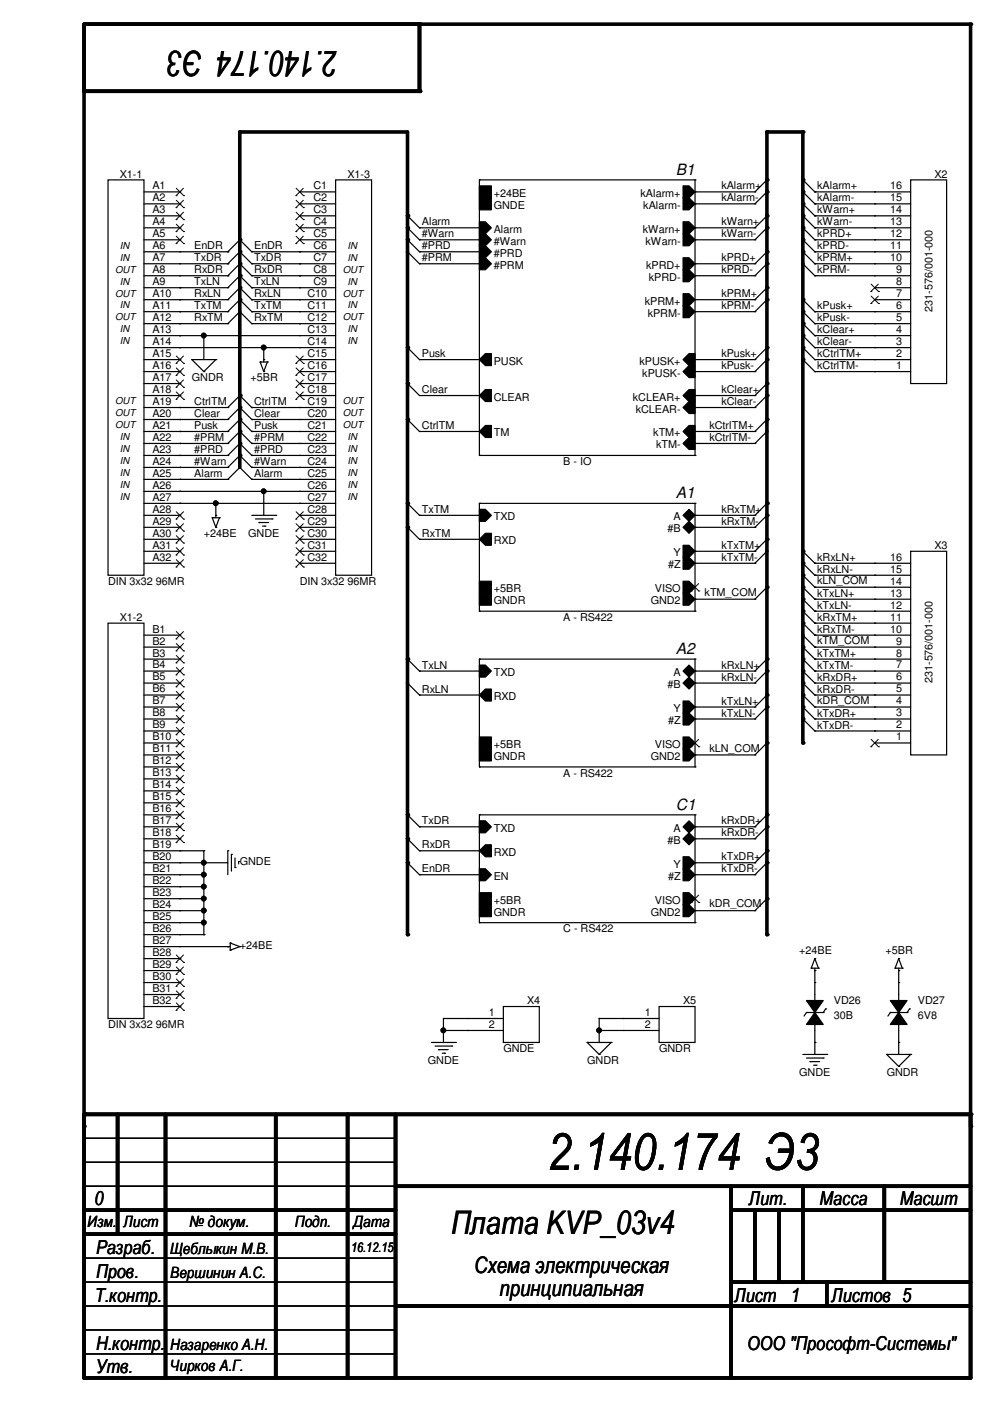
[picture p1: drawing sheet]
<svg xmlns="http://www.w3.org/2000/svg" width="210mm" height="297mm" viewBox="0 0 210 297" stroke-linecap="round" stroke-linejoin="round" font-family="sans-serif">
<g fill="none" stroke="#000" stroke-width=".76">
<path d="M17.8 5.1h188v287h-188v-286.7M88.9 5.1v14.2h-71.1M50.8 99.1v-71.1h35.6v170.2M170.2 157.5v-129.5h-7.6v170.2M18.1 236.3h187.7M24.9 236.3v25.4M35.1 236.3v55.8M58.5 236.3v55.8M73.7 236.3v55.8M83.9 236.3v55.8M17.8 256.6h66.1M83.9 251.5h121.9"/>
<path d="M155 251.5v40.6M155 256.6h50.8M160.1 256.6v15.2M165.1 256.6v15.2M170.2 251.5v20.3M187.5 251.5v20.3M17.8 261.7h66.1M83.9 276.9h121.9M155 271.8h50.8M175.3 271.8v5.1"/>
</g>
<g fill="#000">
<circle cx="17.8" cy="19.3" r=".38"/>
<circle cx="88.9" cy="19.3" r=".38"/>
<circle cx="88.9" cy="5.1" r=".38"/>
<circle cx="205.8" cy="5.1" r=".38"/>
<circle cx="50.8" cy="28" r=".38"/>
<circle cx="162.6" cy="28" r=".38"/>
<circle cx="162.6" cy="38.1" r=".38"/>
<circle cx="170.2" cy="38.1" r=".38"/>
<circle cx="170.2" cy="28" r=".38"/>
<circle cx="50.8" cy="58.5" r=".38"/>
<circle cx="50.8" cy="53.4" r=".38"/>
<circle cx="50.8" cy="50.8" r=".38"/>
<circle cx="50.8" cy="55.9" r=".38"/>
<circle cx="86.4" cy="45.8" r=".38"/>
<circle cx="86.4" cy="48.3" r=".38"/>
<circle cx="86.4" cy="50.8" r=".38"/>
<circle cx="162.6" cy="40.7" r=".38"/>
<circle cx="162.6" cy="45.8" r=".38"/>
<circle cx="162.6" cy="48.3" r=".38"/>
<circle cx="162.6" cy="53.4" r=".38"/>
<circle cx="162.6" cy="55.9" r=".38"/>
<circle cx="170.2" cy="43.2" r=".38"/>
<circle cx="170.2" cy="45.8" r=".38"/>
<circle cx="170.2" cy="48.3" r=".38"/>
<circle cx="170.2" cy="50.8" r=".38"/>
<circle cx="170.2" cy="40.7" r=".38"/>
<circle cx="170.2" cy="53.4" r=".38"/>
<circle cx="50.8" cy="63.5" r=".38"/>
<circle cx="50.8" cy="61" r=".38"/>
<circle cx="86.4" cy="73.7" r=".38"/>
<circle cx="162.6" cy="63.5" r=".38"/>
<circle cx="162.6" cy="61" r=".38"/>
<circle cx="162.6" cy="73.7" r=".38"/>
<circle cx="162.6" cy="76.2" r=".38"/>
<circle cx="170.2" cy="73.7" r=".38"/>
<circle cx="170.2" cy="71.2" r=".38"/>
<circle cx="170.2" cy="76.2" r=".38"/>
<circle cx="170.2" cy="68.6" r=".38"/>
<circle cx="170.2" cy="66.1" r=".38"/>
<circle cx="170.2" cy="63.5" r=".38"/>
<circle cx="50.8" cy="91.5" r=".38"/>
<circle cx="50.8" cy="94" r=".38"/>
<circle cx="50.8" cy="83.9" r=".38"/>
<circle cx="50.8" cy="88.9" r=".38"/>
<circle cx="50.8" cy="86.4" r=".38"/>
<circle cx="50.8" cy="96.6" r=".38"/>
<circle cx="86.4" cy="81.3" r=".38"/>
<circle cx="86.4" cy="88.9" r=".38"/>
<circle cx="162.6" cy="83.9" r=".38"/>
<circle cx="162.6" cy="81.3" r=".38"/>
<circle cx="162.6" cy="88.9" r=".38"/>
<circle cx="86.4" cy="106.7" r=".38"/>
<circle cx="86.4" cy="111.8" r=".38"/>
<circle cx="162.6" cy="106.7" r=".38"/>
<circle cx="162.6" cy="109.3" r=".38"/>
<circle cx="162.6" cy="114.3" r=".38"/>
<circle cx="170.2" cy="116.9" r=".38"/>
<circle cx="170.2" cy="119.4" r=".38"/>
<circle cx="86.4" cy="139.7" r=".38"/>
<circle cx="162.6" cy="139.7" r=".38"/>
<circle cx="162.6" cy="124.5" r=".38"/>
<circle cx="170.2" cy="122" r=".38"/>
<circle cx="170.2" cy="124.5" r=".38"/>
<circle cx="170.2" cy="127" r=".38"/>
<circle cx="170.2" cy="139.7" r=".38"/>
<circle cx="170.2" cy="132.1" r=".38"/>
<circle cx="170.2" cy="129.6" r=".38"/>
<circle cx="170.2" cy="137.2" r=".38"/>
<circle cx="162.6" cy="157.5" r=".38"/>
<circle cx="162.6" cy="147.4" r=".38"/>
<circle cx="162.6" cy="149.9" r=".38"/>
<circle cx="162.6" cy="142.3" r=".38"/>
<circle cx="170.2" cy="147.4" r=".38"/>
<circle cx="170.2" cy="142.3" r=".38"/>
<circle cx="170.2" cy="144.8" r=".38"/>
<circle cx="170.2" cy="157.5" r=".38"/>
<circle cx="170.2" cy="149.9" r=".38"/>
<circle cx="170.2" cy="152.4" r=".38"/>
<circle cx="86.4" cy="172.8" r=".38"/>
<circle cx="86.4" cy="177.8" r=".38"/>
<circle cx="162.6" cy="175.3" r=".38"/>
<circle cx="162.6" cy="172.8" r=".38"/>
<circle cx="86.4" cy="198.2" r=".38"/>
<circle cx="86.4" cy="182.9" r=".38"/>
<circle cx="162.6" cy="190.5" r=".38"/>
<circle cx="162.6" cy="180.4" r=".38"/>
<circle cx="162.6" cy="198.2" r=".38"/>
<circle cx="162.6" cy="182.9" r=".38"/>
<circle cx="17.8" cy="238.8" r=".38"/>
<circle cx="17.8" cy="236.3" r=".38"/>
<circle cx="18.1" cy="236.3" r=".38"/>
<circle cx="205.8" cy="238.8" r=".38"/>
<circle cx="205.8" cy="236.3" r=".38"/>
<circle cx="17.8" cy="256.6" r=".38"/>
<circle cx="83.9" cy="251.5" r=".38"/>
<circle cx="155" cy="256.6" r=".38"/>
<circle cx="17.8" cy="261.7" r=".38"/>
<circle cx="24.9" cy="261.7" r=".38"/>
<circle cx="83.9" cy="276.9" r=".38"/>
<circle cx="155" cy="271.8" r=".38"/>
<circle cx="160.1" cy="271.8" r=".38"/>
<circle cx="165.1" cy="271.8" r=".38"/>
<circle cx="170.2" cy="271.8" r=".38"/>
<circle cx="175.3" cy="276.9" r=".38"/>
<circle cx="187.5" cy="271.8" r=".38"/>
<circle cx="17.8" cy="292.1" r=".38"/>
<circle cx="35.1" cy="292.1" r=".38"/>
<circle cx="58.5" cy="292.1" r=".38"/>
<circle cx="73.7" cy="292.1" r=".38"/>
<circle cx="83.9" cy="292.1" r=".38"/>
<circle cx="155" cy="292.1" r=".38"/>
</g>
<g fill="none" stroke="#000" stroke-width=".25">
<path d="M22.9 38.1h7.6v83.9h-7.6zM71.2 38.1h7.6v83.9h-7.6zM101.6 39.4h2.6v2.6h-2.6zM101.6 38.1h.1M101.6 38.1v58.5M101.6 38.1h45.8M144.8 39.4h1.3l1.3 1.3-1.3 1.3h-1.3zM147.4 38.1h.1M147.4 38.1v58.5M162.6 38.1l-2.5 2.6M170.2 38.1l2.6 2.6M193.1 38.1h7.6v43.2h-7.6z"/>
<path d="M30.5 40.7h7.6M30.5 43.2h7.6M30.5 45.8h7.6M30.5 48.3h7.6M30.5 50.8h7.6M30.5 53.4h17.8M30.5 55.9h17.8M30.5 58.5h17.8M38.1 40.7h.1M38.1 43.2h.1M38.1 45.8h.1M38.1 48.3h.1"/>
<path d="M38.1 50.8h.1M38.1 53.4h.1M38.1 55.9h.1M38.1 58.5h.1M48.3 58.5h.1M48.3 55.9h.1M48.3 53.4h.1M48.3 58.5l2.5-2.6 2.6 2.6M48.3 55.9l2.5-2.5 2.6 2.5M48.3 53.4l2.5-2.6 2.6 2.6M53.4 58.5h.1M53.4 55.9h.1"/>
<path d="M53.4 53.4h.1M53.4 53.4h17.8M53.4 55.9h17.8M53.4 58.5h17.8M63.5 40.7h.1M63.5 43.2h.1M63.5 45.8h.1M63.5 48.3h.1M63.5 50.8h.1M63.5 53.4h.1M63.5 55.9h.1M63.5 58.5h.1"/>
<path d="M63.5 40.7h7.7M63.5 43.2h7.7M63.5 45.8h7.7M63.5 48.3h7.7M63.5 50.8h7.7M86.4 45.8h.1M86.4 48.3h.1M86.4 50.8h.1M86.4 53.4h.1M86.4 45.8l2.5 2.5M86.4 48.3l2.5 2.5M86.4 50.8l2.5 2.6"/>
<path d="M86.4 53.4l2.5 2.5M88.9 48.3h.1M88.9 50.8h.1M88.9 53.4h.1M88.9 55.9h.1M88.9 48.3h12.7M88.9 50.8h12.7M88.9 53.4h12.7M88.9 55.9h12.7M101.6 54.7h1.3l1.3 1.2-1.3 1.3h-1.3zM101.6 52.1h1.3l1.3 1.3-1.3 1.3h-1.3zM101.6 49.6h1.3l1.3 1.2-1.3 1.3h-1.3z"/>
<path d="M101.6 47h1.3l1.3 1.3-1.3 1.3h-1.3zM101.6 42h2.6v2.5h-2.6zM144.8 54.7h1.3l1.3 1.2-1.3 1.3h-1.3zM144.8 47h1.3l1.3 1.3-1.3 1.3h-1.3zM144.8 49.6h1.3l1.3 1.2-1.3 1.3h-1.3zM144.8 42h1.3l1.3 1.2-1.3 1.3h-1.3zM144.8 57.2h1.3l1.3 1.3-1.3 1.2h-1.3zM147.4 40.7h.1M147.4 43.2h.1M147.4 48.3h.1M147.4 50.8h.1M147.4 55.9h.1"/>
<path d="M147.4 58.5h.1M147.4 40.7h12.7M147.4 43.2h12.7M147.4 48.3h12.7M147.4 50.8h12.7M147.4 55.9h12.7M147.4 58.5h12.7M160.1 40.7h.1M160.1 43.2h.1M160.1 48.3h.1M160.1 50.8h.1M160.1 55.9h.1"/>
<path d="M160.1 58.5h.1M162.6 40.7l-2.5 2.5M162.6 45.8l-2.5 2.5M162.6 48.3l-2.5 2.5M162.6 53.4l-2.5 2.5M162.6 55.9l-2.5 2.6M170.2 40.7l2.6 2.5M170.2 43.2l2.6 2.6M170.2 45.8l2.6 2.5M170.2 48.3l2.6 2.5M170.2 50.8l2.6 2.6M170.2 53.4l2.6 2.5"/>
<path d="M170.2 55.9l2.6 2.6M172.8 40.7h.1M172.8 43.2h.1M172.8 45.8h.1M172.8 48.3h.1M172.8 50.8h.1M172.8 53.4h.1M172.8 55.9h.1M172.8 58.5h.1M172.8 40.7h20.3M172.8 43.2h20.3M172.8 45.8h20.3"/>
<path d="M172.8 48.3h20.3M172.8 50.8h20.3M172.8 53.4h20.3M172.8 55.9h20.3M172.8 58.5h20.3M185.5 58.5h.1M185.5 55.9h.1M185.5 53.4h.1M185.5 50.8h.1M185.5 48.3h.1M185.5 45.8h.1M185.5 43.2h.1"/>
<path d="M185.5 40.7h.1M30.5 76.2h7.6M30.5 61h17.8M30.5 63.5h17.8M30.5 66.1h17.8M30.5 68.6h17.8M30.5 71.2h40.7M30.5 73.7h40.7M30.5 78.8h7.6M38.1 61h.1M38.1 63.5h.1M38.1 66.1h.1"/>
<path d="M38.1 68.6h.1M38.1 71.2h.1M38.1 73.7h.1M38.1 76.2h.1M38.1 78.8h.1M40.7 76.2h.1M40.7 76.2h5.1M40.7 76.2l2.5 2.6M43.2 78.8h.1M43.2 71.2h.1M43.2 71.2v5M45.8 76.2h.1"/>
<path d="M45.8 76.2l-2.6 2.6M48.3 66.1h.1M48.3 68.6h.1M48.3 61h.1M48.3 63.5h.1M48.3 66.1l2.5-2.6 2.6 2.6M48.3 68.6l2.5-2.5 2.6 2.5M48.3 61l2.5-2.5 2.6 2.5M48.3 63.5l2.5-2.5 2.6 2.5M53.4 66.1h.1M53.4 68.6h.1M53.4 61h.1"/>
<path d="M53.4 63.5h.1M53.4 61h17.8M53.4 63.5h17.8M53.4 66.1h17.8M53.4 68.6h17.8M55.2 76.8h.1M55.2 76.8h1.5M55.2 76.8l.7 2M55.9 76.2h.1M55.9 78.8h.1M55.9 73.7h.1M55.9 73.7v3.1"/>
<path d="M56.7 76.8h.1M56.7 76.8l-.8 2M63.5 61h.1M63.5 63.5h.1M63.5 66.1h.1M63.5 68.6h.1M63.5 71.2h.1M63.5 73.7h.1M63.5 76.2h.1M63.5 78.8h.1M63.5 76.2h7.7M63.5 78.8h7.7"/>
<path d="M86.4 73.7h.1M86.4 73.7l2.5 2.5M88.9 76.2h.1M88.9 76.2h12.7M101.6 76.2l1.3-1.2h1.3v2.5h-1.3zM144.8 62.3h1.3l1.3 1.2-1.3 1.3h-1.3zM144.8 64.8h1.3l1.3 1.3-1.3 1.3h-1.3zM144.8 76.2l1.3-1.2h1.3v2.5h-1.3zM144.8 78.8l1.3-1.3h1.3v2.6h-1.3zM147.4 76.2h.1M147.4 78.8h.1M147.4 66.1h.1"/>
<path d="M147.4 63.5h.1M147.4 76.2h12.7M147.4 63.5h12.7M147.4 66.1h12.7M147.4 78.8h12.7M160.1 63.5h.1M160.1 66.1h.1M160.1 76.2h.1M160.1 78.8h.1M162.6 61l-2.5 2.5M162.6 63.5l-2.5 2.6M162.6 73.7l-2.5 2.5"/>
<path d="M162.6 76.2l-2.5 2.6M170.2 68.6l2.6 2.6M170.2 71.2l2.6 2.5M170.2 73.7l2.6 2.5M170.2 76.2l2.6 2.6M170.2 66.1l2.6 2.5M170.2 63.5l2.6 2.6M172.8 71.2h.1M172.8 73.7h.1M172.8 76.2h.1M172.8 78.8h.1M172.8 68.6h.1"/>
<path d="M172.8 66.1h.1M172.8 76.2h20.3M172.8 66.1h20.3M172.8 68.6h20.3M172.8 71.2h20.3M172.8 73.7h20.3M172.8 78.8h20.3M185.5 78.8h.1M185.5 76.2h.1M185.5 73.7h.1M185.5 71.2h.1M185.5 68.6h.1"/>
<path d="M185.5 66.1h.1M185.5 63.5h.1M185.5 61h.1M185.5 61h7.6M185.5 63.5h7.6M30.5 81.3h7.6M30.5 83.9h7.6M30.5 86.4h17.8M30.5 88.9h17.8M30.5 91.5h17.8M30.5 94h17.8M30.5 96.6h17.8"/>
<path d="M30.5 99.1h17.8M38.1 81.3h.1M38.1 83.9h.1M38.1 86.4h.1M38.1 88.9h.1M38.1 91.5h.1M38.1 94h.1M38.1 96.6h.1M38.1 99.1h.1M48.3 86.4h.1M48.3 88.9h.1M48.3 91.5h.1"/>
<path d="M48.3 94h.1M48.3 96.6h.1M48.3 99.1h.1M48.3 88.9l2.5-2.5 2.6 2.5M48.3 86.4l2.5-2.5 2.6 2.5M48.3 91.5l2.5-2.6 2.6 2.6M48.3 94l2.5-2.5 2.6 2.5M48.3 96.6l2.5-2.6 2.6 2.6M48.3 99.1l2.5-2.5 2.6 2.5M53.4 86.4h.1M53.4 88.9h.1M53.4 91.5h.1"/>
<path d="M53.4 94h.1M53.4 96.6h.1M53.4 99.1h.1M53.4 86.4h17.8M53.4 88.9h17.8M53.4 91.5h17.8M53.4 94h17.8M53.4 96.6h17.8M53.4 99.1h17.8M63.5 81.3h.1M63.5 83.9h.1M63.5 86.4h.1"/>
<path d="M63.5 88.9h.1M63.5 91.5h.1M63.5 94h.1M63.5 96.6h.1M63.5 99.1h.1M63.5 81.3h7.7M63.5 83.9h7.7M86.4 81.3h.1M86.4 88.9h.1M86.4 81.3l2.5 2.6M86.4 88.9l2.5 2.6M88.9 83.9h.1"/>
<path d="M88.9 91.5h.1M88.9 83.9h12.7M88.9 91.5h12.7M101.6 83.9l1.3-1.3h1.3v2.5h-1.3zM101.6 91.5l1.3-1.3h1.3v2.6h-1.3zM101.6 96.6h.1M101.6 96.6h45.8M144.8 83.9l1.3-1.3h1.3v2.5h-1.3zM144.8 86.4l1.3-1.3h1.3v2.6h-1.3zM144.8 91.5l1.3-1.3h1.3v2.6h-1.3zM144.8 94l1.3-1.2h1.3v2.5h-1.3zM147.4 96.6h.1"/>
<path d="M147.4 83.9h.1M147.4 86.4h.1M147.4 91.5h.1M147.4 94h.1M147.4 83.9h12.7M147.4 86.4h12.7M147.4 91.5h12.7M147.4 94h12.7M160.1 83.9h.1M160.1 86.4h.1M160.1 91.5h.1M160.1 94h.1"/>
<path d="M162.6 81.3l-2.5 2.6M162.6 83.9l-2.5 2.5M162.6 88.9l-2.5 2.6M162.6 91.5l-2.5 2.5M30.5 109.3h7.6M30.5 101.6h17.8M30.5 104.2h40.7M30.5 106.7h40.7M30.5 111.8h7.6M30.5 114.3h7.6M30.5 116.9h7.6M30.5 119.4h7.6"/>
<path d="M38.1 101.6h.1M38.1 104.2h.1M38.1 106.7h.1M38.1 109.3h.1M38.1 111.8h.1M38.1 114.3h.1M38.1 116.9h.1M38.1 119.4h.1M45 109.8h.1M45 109.8h1.5M45 109.8l.8 2M45.8 109.3h.1"/>
<path d="M45.8 111.8h.1M45.8 106.7h.1M45.8 106.7v3.1M46.5 109.8h.1M46.5 109.8l-.7 2M48.3 101.6h.1M48.3 101.6l2.5-2.5 2.6 2.5M53.4 101.6h.1M53.4 109.3h5.1M53.4 101.6h17.8M54.1 110h3.6M54.9 110.8h.1"/>
<path d="M54.9 110.8h2M55.7 111.5h.5M55.9 104.2h.1M55.9 104.2v5.1M56.2 111.5h.1M57.7 110h.1M58.5 109.3h.1M63.5 101.6h.1M63.5 104.2h.1M63.5 106.7h.1M63.5 109.3h.1M63.5 111.8h.1"/>
<path d="M63.5 114.3h.1M63.5 116.9h.1M63.5 119.4h.1M63.5 109.3h7.7M63.5 111.8h7.7M63.5 114.3h7.7M63.5 116.9h7.7M63.5 119.4h7.7M86.4 106.7h.1M86.4 111.8h.1M86.4 106.7l2.5 2.6M86.4 111.8l2.5 2.5"/>
<path d="M88.9 109.3h.1M88.9 114.3h.1M88.9 109.3h12.7M88.9 114.3h12.7M101.6 114.3l1.3-1.2h1.3v2.5h-1.3zM101.6 108h1.3l1.3 1.3-1.3 1.2h-1.3zM101.6 106.7h.1M101.6 106.7v22.9M101.6 106.7h45.8M144.8 109.3l1.3-1.3 1.3 1.3-1.3 1.2zM144.8 111.8l1.3-1.3 1.3 1.3-1.3 1.3zM144.8 118.2h1.3l1.3 1.2-1.3 1.3h-1.3z"/>
<path d="M144.8 115.6h1.3l1.3 1.3-1.3 1.3h-1.3zM147.4 106.7h.1M147.4 116.9h.1M147.4 119.4h.1M147.4 109.3h.1M147.4 111.8h.1M147.4 109.3h12.7M147.4 106.7v22.9M147.4 111.8h12.7M147.4 116.9h12.7M147.4 119.4h12.7M160.1 109.3h.1"/>
<path d="M160.1 111.8h.1M160.1 116.9h.1M160.1 119.4h.1M162.6 106.7l-2.5 2.6M162.6 109.3l-2.5 2.5M162.6 114.3l-2.5 2.6M162.6 116.9l-2.5 2.5M170.2 116.9l2.6 2.5M170.2 119.4l2.6 2.6M172.8 119.4h.1M172.8 119.4h20.3M185.5 119.4h.1"/>
<path d="M193.1 116.9h7.6v43.2h-7.6zM22.9 132.1h7.6v83.8h-7.6zM30.5 134.7h7.6M30.5 137.2h7.6M30.5 139.7h7.6M38.1 134.7h.1M38.1 137.2h.1M38.1 139.7h.1M86.4 139.7h.1M86.4 139.7l2.5 2.6M101.6 125.8h2.6v2.5h-2.6zM101.6 123.2h2.6v2.6h-2.6z"/>
<path d="M101.6 139.7h.1M101.6 129.6h.1M101.6 139.7v22.9M101.6 139.7h45.8M101.6 129.6h45.8M144.8 123.2h1.3l1.3 1.3-1.3 1.3h-1.3zM144.8 125.8h1.3l1.3 1.2-1.3 1.3h-1.3zM147.4 139.7h.1M147.4 129.6h.1M147.4 127h.1M147.4 139.7v22.9M147.4 127h12.7"/>
<path d="M160.1 127h.1M162.6 124.5l-2.5 2.5M162.6 139.7l-2.5 2.6M170.2 122l2.6 2.5M170.2 124.5l2.6 2.5M170.2 127l2.6 2.6M170.2 129.6l2.6 2.5M170.2 134.7l2.6 2.5M170.2 132.1l2.6 2.6M170.2 139.7l2.6 2.6M170.2 137.2l2.6 2.5M172.8 122h.1"/>
<path d="M172.8 124.5h.1M172.8 127h.1M172.8 129.6h.1M172.8 132.1h.1M172.8 137.2h.1M172.8 134.7h.1M172.8 139.7h.1M172.8 134.7h20.3M172.8 137.2h20.3M172.8 139.7h20.3M172.8 129.6h20.3M172.8 132.1h20.3"/>
<path d="M172.8 127h20.3M172.8 124.5h20.3M172.8 122h20.3M185.5 139.7h.1M185.5 137.2h.1M185.5 134.7h.1M185.5 132.1h.1M185.5 129.6h.1M185.5 127h.1M185.5 124.5h.1M185.5 122h.1M30.5 142.3h7.6"/>
<path d="M30.5 144.8h7.6M30.5 147.4h7.6M30.5 149.9h7.6M30.5 152.4h7.6M30.5 155h7.6M30.5 157.5h7.6M38.1 142.3h.1M38.1 144.8h.1M38.1 147.4h.1M38.1 149.9h.1M38.1 152.4h.1M38.1 155h.1"/>
<path d="M38.1 157.5h.1M86.4 144.8h.1M86.4 144.8l2.5 2.6M88.9 142.3h.1M88.9 147.4h.1M88.9 142.3h12.7M88.9 147.4h12.7M101.6 147.4l1.3-1.3h1.3v2.5h-1.3zM101.6 141h1.3l1.3 1.3-1.3 1.3h-1.3zM101.6 158.8h2.6v2.5h-2.6zM101.6 156.3h2.6v2.5h-2.6zM144.8 156.3h1.3l1.3 1.2-1.3 1.3h-1.3z"/>
<path d="M144.8 158.8h1.3l1.3 1.3-1.3 1.2h-1.3zM144.8 142.3l1.3-1.3 1.3 1.3-1.3 1.3zM144.8 144.8l1.3-1.2 1.3 1.2-1.3 1.3zM144.8 151.2h1.3l1.3 1.2-1.3 1.3h-1.3zM144.8 148.6h1.3l1.3 1.3-1.3 1.3h-1.3zM147.4 142.3h.1M147.4 144.8h.1M147.4 149.9h.1M147.4 152.4h.1M147.4 142.3h12.7M147.4 144.8h12.7M147.4 149.9h12.7"/>
<path d="M147.4 152.4h12.7M160.1 142.3h.1M160.1 144.8h.1M160.1 152.4h.1M160.1 149.9h.1M162.6 142.3l-2.5 2.5M162.6 149.9l-2.5 2.5M162.6 147.4l-2.5 2.5M162.6 157.5l-2.5 2.6M170.2 142.3h.1M170.2 144.8h.1M170.2 147.4h.1"/>
<path d="M170.2 149.9h.1M170.2 152.4h.1M170.2 142.3l2.6 2.5M170.2 144.8l2.6 2.6M170.2 147.4l2.6 2.5M170.2 149.9l2.6 2.5M170.2 152.4l2.6 2.6M172.8 142.3h.1M172.8 152.4h.1M172.8 155h.1M172.8 149.9h.1M172.8 144.8h.1"/>
<path d="M172.8 147.4h.1M172.8 142.3h20.3M172.8 144.8h20.3M172.8 147.4h20.3M172.8 149.9h20.3M172.8 152.4h20.3M172.8 155h20.3M185.5 157.5h.1M185.5 155h.1M185.5 152.4h.1M185.5 149.9h.1M185.5 147.4h.1"/>
<path d="M185.5 144.8h.1M185.5 142.3h.1M185.5 157.5h7.6M30.5 172.8h7.6M30.5 160.1h7.6M30.5 162.6h7.6M30.5 165.1h7.6M30.5 167.7h7.6M30.5 170.2h7.6M30.5 175.3h7.6M30.5 177.8h7.6M38.1 160.1h.1"/>
<path d="M38.1 162.6h.1M38.1 165.1h.1M38.1 167.7h.1M38.1 170.2h.1M38.1 172.8h.1M38.1 175.3h.1M38.1 177.8h.1M86.4 172.8h.1M86.4 177.8h.1M86.4 172.8l2.5 2.5M86.4 177.8l2.5 2.6M88.9 175.3h.1"/>
<path d="M88.9 175.3h12.7M101.6 174h1.3l1.3 1.3-1.3 1.3h-1.3zM101.6 172.8h.1M101.6 162.6h.1M101.6 172.8h45.8M101.6 172.8v22.8M101.6 162.6h45.8M144.8 175.3l1.3-1.3 1.3 1.3-1.3 1.3zM144.8 177.8l1.3-1.2 1.3 1.2-1.3 1.3zM147.4 172.8h.1M147.4 162.6h.1M147.4 160.1h.1"/>
<path d="M147.4 175.3h.1M147.4 177.8h.1M147.4 172.8v22.8M147.4 160.1h12.7M147.4 175.3h12.7M147.4 177.8h12.7M160.1 160.1h.1M160.1 175.3h.1M160.1 177.8h.1M162.6 172.8l-2.5 2.5M162.6 175.3l-2.5 2.5M30.5 195.6h12.7"/>
<path d="M30.5 180.4h12.7M30.5 182.9h17.8M30.5 185.5h12.7M30.5 188h12.7M30.5 190.5h12.7M30.5 193.1h12.7M30.5 198.2h12.7M38.1 180.4h.1M38.1 182.9h.1M38.1 185.5h.1M38.1 188h.1M38.1 190.5h.1"/>
<path d="M38.1 193.1h.1M38.1 195.6h.1M38.1 198.2h.1M43.2 198.2h.1M43.2 182.9h.1M43.2 185.5h.1M43.2 188h.1M43.2 190.5h.1M43.2 193.1h.1M43.2 195.6h.1M43.2 180.4h.1M43.2 180.4v17.8"/>
<path d="M48.3 180.4h.1M48.3 180.4v5.1M48.8 199.9h.1M48.8 199.9v1.6M48.8 199.9l2 .8M49.1 181.1h.1M49.1 181.1v3.6M49.8 183.9h.1M49.8 181.9v2M50.6 182.7h.1M50.6 182.7v.5M86.4 182.9h.1"/>
<path d="M86.4 182.9l2.5 2.6M88.9 185.5h.1M88.9 180.4h.1M88.9 180.4h12.7M88.9 185.5h12.7M101.6 180.4l1.3-1.3h1.3v2.6h-1.3zM101.6 191.8h2.6v2.6h-2.6zM101.6 189.3h2.6v2.5h-2.6zM101.6 184.2h1.3l1.3 1.3-1.3 1.2h-1.3zM101.6 195.6h.1M101.6 195.6h45.8M144.8 189.3h1.3l1.3 1.2-1.3 1.3h-1.3z"/>
<path d="M144.8 191.8h1.3l1.3 1.3-1.3 1.3h-1.3zM144.8 184.2h1.3l1.3 1.3-1.3 1.2h-1.3zM144.8 181.7h1.3l1.3 1.2-1.3 1.3h-1.3zM147.4 195.6h.1M147.4 182.9h.1M147.4 185.5h.1M147.4 193.1h.1M147.4 182.9h12.7M147.4 185.5h12.7M147.4 193.1h12.7M160.1 182.9h.1M160.1 185.5h.1"/>
<path d="M160.1 193.1h.1M162.6 180.4l-2.5 2.5M162.6 182.9l-2.5 2.6M162.6 190.5l-2.5 2.6M30.5 200.7h18.3M30.5 203.2h7.6M30.5 205.8h7.6M30.5 208.3h7.6M30.5 210.9h7.6M30.5 213.4h7.6M38.1 200.7h.1M38.1 203.2h.1"/>
<path d="M38.1 205.8h.1M38.1 208.3h.1M38.1 210.9h.1M38.1 213.4h.1M48.3 200.7h.1M48.8 201.5h.1M50.8 200.7h.1M50.8 200.7l-2 .8M94 218.5h.1M94 215.9h.1M94 215.9h12.7M94 218.5h12.7"/>
<path d="M94 215.9v5.1M99.1 215.9h.1M99.1 218.5h.1M106.7 213.4h7.6v7.6h-7.6zM127 215.9h.1M127 218.5h.1M127 215.9h12.7M127 218.5h12.7M127 215.9v5.1M132.1 215.9h.1M132.1 218.5h.1M139.7 213.4h7.7v7.6h-7.7z"/>
<path d="M171 212.1h3.5l-1.7 2.6zM171 214.7h.1M171 214.7h3.5M171 214.7l-.5 .7M172 205.3h.1M172 205.3h1.5M172.8 214.7l1.7 2.5h-3.5zM172.8 205.8h.1M172.8 203.2h.1M172.8 217.2h.1M172.8 212.1h.1M172.8 208.3h.1"/>
<path d="M172.8 205.3v6.8M172.8 217.2v6.4M172.8 203.2l-.8 2.1M172.8 203.2l.7 2.1M173.5 205.3h.1M174.5 214.7h.1M175 213.9h.1M175 213.9l-.5 .8M188.8 212.1h3.5l-1.8 2.6zM188.8 214.7h.1M188.8 214.7h3.5M188.8 214.7l-.5 .7"/>
<path d="M189.8 205.3h.1M189.8 205.3h1.5M190.5 214.7l1.8 2.5h-3.5zM190.5 205.8h.1M190.5 203.2h.1M190.5 217.2h.1M190.5 212.1h.1M190.5 208.3h.1M190.5 205.3v6.8M190.5 217.2v6.4M190.5 203.2l-.7 2.1M190.5 203.2l.8 2.1"/>
<path d="M191.3 205.3h.1M192.3 214.7h.1M192.8 213.9h.1M192.8 213.9l-.5 .8M17.8 237h.1M17.8 236.5v.5M91.5 221h5.1M92.2 221.8h3.6M93 222.5h.1M93 222.5h2M93.8 223.3h.5M94.3 223.3h.1"/>
<path d="M95.8 221.8h.1M96.6 221h.1M124.5 221h.1M124.5 221h5.1M124.5 221l2.5 2.6M127 223.6h.1M129.6 221h.1M129.6 221l-2.6 2.6M170.2 223.6h5.1M171 224.3h3.5M171.7 225.1h.1M171.7 225.1h2.1"/>
<path d="M172.5 225.8h.5M172.8 221h.1M173 225.8h.1M174.5 224.3h.1M175.3 223.6h.1M188 223.6h.1M188 223.6h5.1M188 223.6l2.5 2.5M190.5 226.1h.1M190.5 221h.1M193.1 223.6h.1M193.1 223.6l-2.6 2.5"/>
<path d="M17.8 246.4h.1M17.8 241.3h.1M17.8 251.5h.1M17.8 246.4h66.1M17.8 241.3h66.1M17.8 251.5h66.1M17.8 276.9h.1M17.8 271.8h.1M17.8 266.7h.1M17.8 276.9h66.1M17.8 271.8h66.1M17.8 266.7h66.1"/>
<path d="M17.8 287.1h.1M17.8 282h.1M17.8 287.1h66.1M17.8 282h66.1"/>
<circle cx="43.2" cy="71.1" r=".49"/>
<circle cx="55.9" cy="73.7" r=".49"/>
<circle cx="45.7" cy="106.7" r=".49"/>
<circle cx="55.9" cy="104.2" r=".49"/>
<circle cx="43.2" cy="182.9" r=".49"/>
<circle cx="43.2" cy="195.6" r=".49"/>
<circle cx="43.2" cy="193.1" r=".49"/>
<circle cx="43.2" cy="188" r=".49"/>
<circle cx="43.2" cy="190.5" r=".49"/>
<circle cx="43.2" cy="185.4" r=".49"/>
<circle cx="94" cy="218.5" r=".49"/>
<circle cx="127" cy="218.5" r=".49"/>
</g>
<g fill="#000">
<path d="M144.8 109.3l1.3-1.3 1.3 1.3-1.3 1.2zM144.8 111.8l1.3-1.3 1.3 1.3-1.3 1.3zM144.8 142.3l1.3-1.3 1.3 1.3-1.3 1.3zM144.8 144.8l1.3-1.2 1.3 1.2-1.3 1.3zM144.8 175.3l1.3-1.3 1.3 1.3-1.3 1.3zM144.8 177.8l1.3-1.2 1.3 1.2-1.3 1.3z"/>
<path d="M101.6 54.7h1.3l1.3 1.2-1.3 1.3h-1.3z" fill-rule="evenodd"/>
<path d="M101.6 52.1h1.3l1.3 1.3-1.3 1.3h-1.3z" fill-rule="evenodd"/>
<path d="M101.6 49.6h1.3l1.3 1.2-1.3 1.3h-1.3z" fill-rule="evenodd"/>
<path d="M101.6 47h1.3l1.3 1.3-1.3 1.3h-1.3z" fill-rule="evenodd"/>
<path d="M101.6 42h2.6v2.5h-2.6z" fill-rule="evenodd"/>
<path d="M101.6 39.4h2.6v2.6h-2.6z" fill-rule="evenodd"/>
<path d="M144.8 54.7h1.3l1.3 1.2-1.3 1.3h-1.3z" fill-rule="evenodd"/>
<path d="M144.8 47h1.3l1.3 1.3-1.3 1.3h-1.3z" fill-rule="evenodd"/>
<path d="M144.8 49.6h1.3l1.3 1.2-1.3 1.3h-1.3z" fill-rule="evenodd"/>
<path d="M144.8 39.4h1.3l1.3 1.3-1.3 1.3h-1.3z" fill-rule="evenodd"/>
<path d="M144.8 42h1.3l1.3 1.2-1.3 1.3h-1.3z" fill-rule="evenodd"/>
<path d="M144.8 57.2h1.3l1.3 1.3-1.3 1.2h-1.3z" fill-rule="evenodd"/>
<path d="M101.6 76.2l1.3-1.2h1.3v2.5h-1.3z" fill-rule="evenodd"/>
<path d="M144.8 62.3h1.3l1.3 1.2-1.3 1.3h-1.3z" fill-rule="evenodd"/>
<path d="M144.8 64.8h1.3l1.3 1.3-1.3 1.3h-1.3z" fill-rule="evenodd"/>
<path d="M144.8 76.2l1.3-1.2h1.3v2.5h-1.3z" fill-rule="evenodd"/>
<path d="M144.8 78.8l1.3-1.3h1.3v2.6h-1.3z" fill-rule="evenodd"/>
<path d="M101.6 83.9l1.3-1.3h1.3v2.5h-1.3z" fill-rule="evenodd"/>
<path d="M101.6 91.5l1.3-1.3h1.3v2.6h-1.3z" fill-rule="evenodd"/>
<path d="M144.8 83.9l1.3-1.3h1.3v2.5h-1.3z" fill-rule="evenodd"/>
<path d="M144.8 86.4l1.3-1.3h1.3v2.6h-1.3z" fill-rule="evenodd"/>
<path d="M144.8 91.5l1.3-1.3h1.3v2.6h-1.3z" fill-rule="evenodd"/>
<path d="M144.8 94l1.3-1.2h1.3v2.5h-1.3z" fill-rule="evenodd"/>
<path d="M101.6 114.3l1.3-1.2h1.3v2.5h-1.3z" fill-rule="evenodd"/>
<path d="M101.6 108h1.3l1.3 1.3-1.3 1.2h-1.3z" fill-rule="evenodd"/>
<path d="M144.8 118.2h1.3l1.3 1.2-1.3 1.3h-1.3z" fill-rule="evenodd"/>
<path d="M144.8 115.6h1.3l1.3 1.3-1.3 1.3h-1.3z" fill-rule="evenodd"/>
<path d="M101.6 125.8h2.6v2.5h-2.6z" fill-rule="evenodd"/>
<path d="M101.6 123.2h2.6v2.6h-2.6z" fill-rule="evenodd"/>
<path d="M144.8 123.2h1.3l1.3 1.3-1.3 1.3h-1.3z" fill-rule="evenodd"/>
<path d="M144.8 125.8h1.3l1.3 1.2-1.3 1.3h-1.3z" fill-rule="evenodd"/>
<path d="M101.6 147.4l1.3-1.3h1.3v2.5h-1.3z" fill-rule="evenodd"/>
<path d="M101.6 141h1.3l1.3 1.3-1.3 1.3h-1.3z" fill-rule="evenodd"/>
<path d="M101.6 156.3h2.6v2.5h-2.6z" fill-rule="evenodd"/>
<path d="M144.8 156.3h1.3l1.3 1.2-1.3 1.3h-1.3z" fill-rule="evenodd"/>
<path d="M144.8 151.2h1.3l1.3 1.2-1.3 1.3h-1.3z" fill-rule="evenodd"/>
<path d="M144.8 148.6h1.3l1.3 1.3-1.3 1.3h-1.3z" fill-rule="evenodd"/>
<path d="M101.6 174h1.3l1.3 1.3-1.3 1.3h-1.3z" fill-rule="evenodd"/>
<path d="M101.6 158.8h2.6v2.5h-2.6z" fill-rule="evenodd"/>
<path d="M144.8 158.8h1.3l1.3 1.3-1.3 1.2h-1.3z" fill-rule="evenodd"/>
<path d="M101.6 180.4l1.3-1.3h1.3v2.6h-1.3z" fill-rule="evenodd"/>
<path d="M101.6 191.8h2.6v2.6h-2.6z" fill-rule="evenodd"/>
<path d="M101.6 189.3h2.6v2.5h-2.6z" fill-rule="evenodd"/>
<path d="M101.6 184.2h1.3l1.3 1.3-1.3 1.2h-1.3z" fill-rule="evenodd"/>
<path d="M144.8 189.3h1.3l1.3 1.2-1.3 1.3h-1.3z" fill-rule="evenodd"/>
<path d="M144.8 191.8h1.3l1.3 1.3-1.3 1.3h-1.3z" fill-rule="evenodd"/>
<path d="M144.8 184.2h1.3l1.3 1.3-1.3 1.2h-1.3z" fill-rule="evenodd"/>
<path d="M144.8 181.7h1.3l1.3 1.2-1.3 1.3h-1.3z" fill-rule="evenodd"/>
<path d="M172.8 214.7l1.7 2.5h-3.5z" fill-rule="evenodd"/>
<path d="M171 212.1h3.5l-1.7 2.6z" fill-rule="evenodd"/>
<path d="M190.5 214.7l1.8 2.5h-3.5z" fill-rule="evenodd"/>
<path d="M188.8 212.1h3.5l-1.8 2.6z" fill-rule="evenodd"/>
<circle cx="43.2" cy="71.1" r=".49"/>
<circle cx="55.9" cy="73.7" r=".49"/>
<circle cx="45.7" cy="106.7" r=".49"/>
<circle cx="55.9" cy="104.2" r=".49"/>
<circle cx="43.2" cy="182.9" r=".49"/>
<circle cx="43.2" cy="195.6" r=".49"/>
<circle cx="43.2" cy="193.1" r=".49"/>
<circle cx="43.2" cy="188" r=".49"/>
<circle cx="43.2" cy="190.5" r=".49"/>
<circle cx="43.2" cy="185.4" r=".49"/>
<circle cx="94" cy="218.5" r=".49"/>
<circle cx="127" cy="218.5" r=".49"/>
</g>
<g fill="none" stroke="#000" stroke-width=".21">
<path d="M37.4 39.9l1.5 1.6M38.9 39.9l-1.6 1.6M62.8 39.9l1.5 1.6M64.3 39.9l-1.6 1.6M37.3 41.5h.1M37.3 44h.1M37.3 46.6h.1M37.3 49.1h.1M37.3 51.6h.1M37.4 42.5l1.5 1.5M37.4 45l1.5 1.6M37.4 47.5l1.5 1.6"/>
<path d="M37.4 50.1l1.5 1.5M38.9 42.5l-1.6 1.5M38.9 45l-1.6 1.6M38.9 47.5l-1.6 1.6M38.9 50.1l-1.6 1.5M38.9 41.5h.1M38.9 44h.1M38.9 46.6h.1M38.9 49.1h.1M38.9 51.6h.1M62.7 41.5h.1M62.7 44h.1"/>
<path d="M62.7 46.6h.1M62.7 49.1h.1M62.7 51.6h.1M62.8 42.5l1.5 1.5M62.8 45l1.5 1.6M62.8 47.5l1.5 1.6M62.8 50.1l1.5 1.5M64.3 50.1l-1.6 1.5M64.3 42.5l-1.6 1.5M64.3 45l-1.6 1.6M64.3 47.5l-1.6 1.6M64.3 41.5h.1"/>
<path d="M64.3 44h.1M64.3 46.6h.1M64.3 49.1h.1M64.3 51.6h.1M37.3 77h.1M37.3 79.6h.1M37.4 75.5l1.5 1.5M37.4 78l1.5 1.6M38.9 75.5l-1.6 1.5M38.9 78l-1.6 1.6M38.9 77h.1M38.9 79.6h.1"/>
<path d="M62.7 77h.1M62.7 79.6h.1M62.8 75.5l1.5 1.5M62.8 78l1.5 1.6M64.3 75.5l-1.6 1.5M64.3 78l-1.6 1.6M64.3 77h.1M64.3 79.6h.1M184.7 64.3h.1M184.7 61.8h.1M184.7 62.8l1.6 1.5M184.7 60.2l1.6 1.6"/>
<path d="M186.2 62.8l-1.5 1.5M186.2 60.2l-1.5 1.6M186.3 64.3h.1M186.3 61.8h.1M37.3 82.1h.1M37.3 84.7h.1M37.4 80.6l1.5 1.5M37.4 83.1l1.5 1.6M38.9 80.6l-1.6 1.5M38.9 83.1l-1.6 1.6M38.9 82.1h.1M38.9 84.7h.1"/>
<path d="M62.7 82.1h.1M62.7 84.7h.1M62.8 80.6l1.5 1.5M62.8 83.1l1.5 1.6M64.3 83.1l-1.6 1.6M64.3 80.6l-1.6 1.5M64.3 82.1h.1M64.3 84.7h.1M37.3 110.1h.1M37.3 112.6h.1M37.3 115.1h.1M37.3 117.7h.1"/>
<path d="M37.4 108.5l1.5 1.6M37.4 111l1.5 1.6M37.4 113.6l1.5 1.5M37.4 116.1l1.5 1.6M37.4 118.7l1.5 1.5M38.9 108.5l-1.6 1.6M38.9 111l-1.6 1.6M38.9 113.6l-1.6 1.5M38.9 116.1l-1.6 1.6M38.9 118.7l-1.6 1.5M38.9 110.1h.1M38.9 112.6h.1"/>
<path d="M38.9 115.1h.1M38.9 117.7h.1M62.7 110.1h.1M62.7 112.6h.1M62.7 115.1h.1M62.7 117.7h.1M62.8 108.5l1.5 1.6M62.8 111l1.5 1.6M62.8 113.6l1.5 1.5M62.8 116.1l1.5 1.6M62.8 118.7l1.5 1.5M64.3 108.5l-1.6 1.6"/>
<path d="M64.3 111l-1.6 1.6M64.3 113.6l-1.6 1.5M64.3 116.1l-1.6 1.6M64.3 118.7l-1.6 1.5M64.3 110.1h.1M64.3 112.6h.1M64.3 115.1h.1M64.3 117.7h.1M37.3 120.2h.1M37.3 135.5h.1M37.3 138h.1M37.4 133.9l1.5 1.6"/>
<path d="M37.4 136.4l1.5 1.6M37.4 139l1.5 1.5M38.9 133.9l-1.6 1.6M38.9 136.4l-1.6 1.6M38.9 139l-1.6 1.5M38.9 120.2h.1M38.9 135.5h.1M38.9 138h.1M62.7 120.2h.1M64.3 120.2h.1M146.6 125.3h.1M146.6 123.7l1.6 1.6"/>
<path d="M148.1 123.7l-1.5 1.6M148.2 125.3h.1M37.3 140.5h.1M37.3 143.1h.1M37.3 145.6h.1M37.3 148.2h.1M37.3 150.7h.1M37.3 153.2h.1M37.3 155.8h.1M37.3 158.3h.1M37.4 141.5l1.5 1.6M37.4 144.1l1.5 1.5"/>
<path d="M37.4 146.6l1.5 1.6M37.4 149.1l1.5 1.6M37.4 151.7l1.5 1.5M37.4 154.2l1.5 1.6M37.4 156.8l1.5 1.5M37.4 159.3l1.5 1.6M38.9 141.5l-1.6 1.6M38.9 144.1l-1.6 1.5M38.9 146.6l-1.6 1.6M38.9 149.1l-1.6 1.6M38.9 151.7l-1.6 1.5M38.9 154.2l-1.6 1.6"/>
<path d="M38.9 156.8l-1.6 1.5M38.9 159.3l-1.6 1.6M38.9 140.5h.1M38.9 143.1h.1M38.9 145.6h.1M38.9 148.2h.1M38.9 150.7h.1M38.9 153.2h.1M38.9 155.8h.1M38.9 158.3h.1M146.6 158.3h.1M146.6 156.8l1.6 1.5"/>
<path d="M148.1 156.8l-1.5 1.5M148.2 158.3h.1M184.7 158.3h.1M184.7 156.8l1.6 1.5M186.2 156.8l-1.5 1.5M186.3 158.3h.1M37.3 160.9h.1M37.3 163.4h.1M37.3 165.9h.1M37.3 168.5h.1M37.3 171h.1M37.3 173.6h.1"/>
<path d="M37.3 176.1h.1M37.3 178.6h.1M37.4 161.8l1.5 1.6M37.4 164.4l1.5 1.5M37.4 166.9l1.5 1.6M37.4 169.5l1.5 1.5M37.4 172l1.5 1.6M37.4 174.5l1.5 1.6M37.4 177.1l1.5 1.5M38.9 161.8l-1.6 1.6M38.9 164.4l-1.6 1.5M38.9 166.9l-1.6 1.6"/>
<path d="M38.9 169.5l-1.6 1.5M38.9 172l-1.6 1.6M38.9 174.5l-1.6 1.6M38.9 177.1l-1.6 1.5M38.9 160.9h.1M38.9 163.4h.1M38.9 165.9h.1M38.9 168.5h.1M38.9 171h.1M38.9 173.6h.1M38.9 176.1h.1M38.9 178.6h.1"/>
<path d="M146.6 191.3h.1M146.6 189.8l1.6 1.5M148.1 189.8l-1.5 1.5M148.2 191.3h.1M37.3 204h.1M37.3 206.6h.1M37.3 209.1h.1M37.3 211.7h.1M37.3 214.2h.1M37.4 202.5l1.5 1.5M37.4 205l1.5 1.6M37.4 207.6l1.5 1.5"/>
<path d="M37.4 210.1l1.5 1.6M37.4 212.6l1.5 1.6M38.9 202.5l-1.6 1.5M38.9 205l-1.6 1.6M38.9 207.6l-1.6 1.5M38.9 210.1l-1.6 1.6M38.9 212.6l-1.6 1.6M38.9 204h.1M38.9 206.6h.1M38.9 209.1h.1M38.9 211.7h.1M38.9 214.2h.1"/>
</g>
<text font-size="10.9" x="116" y="248">2.140.174 Э3</text>
<text font-size="7.4" x="71.7" y="10.8" transform="rotate(-180 71.7 10.8)">2.140.174 Э3</text>
<text font-size="6.9" x="95.6" y="261.6">Плата KVP_03v4</text>
<g font-size="4.8">
<text x="100.5" y="269.9">Схема электрическая</text>
<text x="105.9" y="274.9">принципиальная</text>
</g>
<g font-size="4.1">
<text x="20" y="255.5">0</text>
<text x="158.8" y="255.5">Лит.</text>
<text x="173.8" y="255.5">Масса</text>
<text x="190.8" y="255.5">Масшт</text>
<text x="20.4" y="265.9">Разраб.</text>
<text x="20.4" y="271">Пров.</text>
<text x="20.1" y="276.1">Т.контр.</text>
<text x="155.7" y="276.1">Лист</text>
<text x="167.7" y="276.1">1</text>
<text x="176.3" y="276.1">Листов 5</text>
<text x="20.4" y="286.3">Н.контр.</text>
<text x="158.4" y="286.3">ООО &quot;Прософт-Системы&quot;</text>
<text x="20.4" y="291.1">Утв.</text>
</g>
<g font-size="3.3">
<text x="143.3" y="37">B1</text>
<text x="143.3" y="105.6">A1</text>
<text x="143.3" y="138.6">A2</text>
<text x="143.3" y="171.7">C1</text>
<text x="18.6" y="260.2">Изм.</text>
<text x="26.2" y="260.2">Лист</text>
<text x="40.2" y="260.2">№ докум.</text>
<text x="62.5" y="260.2">Подп.</text>
<text x="75" y="260.2">Дата</text>
<text x="36.1" y="265.8">Щеблыкин М.В.</text>
<text x="36.1" y="270.9">Вершинин А.С.</text>
<text x="36.1" y="286.1">Назаренко А.Н.</text>
<text x="36.1" y="290.7">Чирков А.Г.</text>
</g>
<text font-size="2.8" x="74.5" y="265.5">16.12.15</text>
<g font-size="2.3">
<text x="25.4" y="37.7">X1-1</text>
<text x="32.3" y="40.1">A1</text>
<text x="66.5" y="40.1">C1</text>
<text x="73.7" y="37.7">X1-3</text>
<text x="104.7" y="41.7">+24BE</text>
<text x="135.8" y="41.7">kAlarm+</text>
<text x="153" y="40.2">kAlarm+</text>
<text x="173.3" y="40.2">kAlarm+</text>
<text x="188.8" y="40.1">16</text>
<text x="198.2" y="37.7">X2</text>
<text x="32.3" y="42.7">A2</text>
<text x="32.3" y="45.2">A3</text>
<text x="32.3" y="47.8">A4</text>
<text x="66.5" y="42.7">C2</text>
<text x="66.5" y="45.2">C3</text>
<text x="66.5" y="47.8">C4</text>
<text x="89.5" y="47.8">Alarm</text>
<text x="104.7" y="44.3">GNDE</text>
<text x="136.4" y="44.3">kAlarm-</text>
<text x="153" y="42.7">kAlarm-</text>
<text x="153" y="47.8">kWarn+</text>
<text x="173.3" y="42.7">kAlarm-</text>
<text x="173.3" y="45.3">kWarn+</text>
<text x="173.3" y="47.8">kWarn-</text>
<text x="188.8" y="47.8">13</text>
<text x="188.8" y="45.2">14</text>
<text x="188.8" y="42.7">15</text>
<text x="32.3" y="50.3">A5</text>
<text x="32.3" y="52.8">A6</text>
<text x="41.2" y="52.9">EnDR</text>
<text x="53.9" y="52.9">EnDR</text>
<text x="66.5" y="50.3">C5</text>
<text x="66.5" y="52.8">C6</text>
<text x="89.5" y="50.3">#Warn</text>
<text x="89.5" y="52.9">#PRD</text>
<text x="104.7" y="51.9">#Warn</text>
<text x="104.7" y="49.4">Alarm</text>
<text x="136.3" y="49.4">kWarn+</text>
<text x="136.9" y="51.9">kWarn-</text>
<text x="153" y="50.3">kWarn-</text>
<text x="173.3" y="52.9">kPRD-</text>
<text x="173.3" y="50.3">kPRD+</text>
<text x="188.8" y="52.8">11</text>
<text x="188.8" y="50.3">12</text>
<text x="32.3" y="55.4">A7</text>
<text x="32.3" y="57.9">A8</text>
<text x="41.2" y="58">RxDR</text>
<text x="41.2" y="55.4">TxDR</text>
<text x="53.9" y="58">RxDR</text>
<text x="53.9" y="55.4">TxDR</text>
<text x="66.5" y="55.4">C7</text>
<text x="66.5" y="57.9">C8</text>
<text x="89.5" y="55.4">#PRM</text>
<text x="104.7" y="57">#PRM</text>
<text x="104.7" y="54.4">#PRD</text>
<text x="137" y="57">kPRD+</text>
<text x="137.6" y="59.5">kPRD-</text>
<text x="153" y="55.4">kPRD+</text>
<text x="153" y="58">kPRD-</text>
<text x="173.3" y="58">kPRM-</text>
<text x="173.3" y="55.4">kPRM+</text>
<text x="188.8" y="55.4">10</text>
<text x="190" y="57.9">9</text>
<text x="32.3" y="60.5">A9</text>
<text x="32.3" y="63">A10</text>
<text x="32.3" y="65.5">A11</text>
<text x="41.2" y="60.5">TxLN</text>
<text x="41.2" y="65.6">TxTM</text>
<text x="41.2" y="63">RxLN</text>
<text x="53.9" y="60.5">TxLN</text>
<text x="53.9" y="65.6">TxTM</text>
<text x="53.9" y="63">RxLN</text>
<text x="65.2" y="63">C10</text>
<text x="65.2" y="65.5">C11</text>
<text x="66.5" y="60.5">C9</text>
<text x="136.7" y="64.6">kPRM+</text>
<text x="153" y="65.6">kPRM-</text>
<text x="153" y="63">kPRM+</text>
<text x="173.3" y="65.6">kPusk+</text>
<text x="190" y="65.5">6</text>
<text x="190" y="63">7</text>
<text x="190" y="60.5">8</text>
<text x="32.3" y="68.1">A12</text>
<text x="32.3" y="70.6">A13</text>
<text x="41.2" y="68.1">RxTM</text>
<text x="53.9" y="68.1">RxTM</text>
<text x="65.2" y="68.1">C12</text>
<text x="65.2" y="70.6">C13</text>
<text x="137.3" y="67.1">kPRM-</text>
<text x="173.3" y="70.7">kClear+</text>
<text x="173.3" y="68.1">kPusk-</text>
<text x="190" y="70.6">4</text>
<text x="190" y="68.1">5</text>
<text x="197.7" y="66.1" transform="rotate(-90 197.7 66.1)">231-576/001-000</text>
<text x="32.3" y="73.2">A14</text>
<text x="32.3" y="75.7">A15</text>
<text x="65.2" y="73.2">C14</text>
<text x="65.2" y="75.7">C15</text>
<text x="89.5" y="75.7">Pusk</text>
<text x="104.7" y="77.3">PUSK</text>
<text x="135.6" y="77.3">kPUSK+</text>
<text x="153" y="75.7">kPusk+</text>
<text x="173.3" y="73.2">kClear-</text>
<text x="173.3" y="75.7">kCtrlTM+</text>
<text x="190" y="75.7">2</text>
<text x="190" y="73.2">3</text>
<text x="32.3" y="78.2">A16</text>
<text x="32.3" y="80.8">A17</text>
<text x="32.3" y="83.3">A18</text>
<text x="40.7" y="80.9">GNDR</text>
<text x="53.1" y="80.9">+5BR</text>
<text x="65.2" y="78.2">C16</text>
<text x="65.2" y="80.8">C17</text>
<text x="65.2" y="83.3">C18</text>
<text x="89.5" y="83.4">Clear</text>
<text x="136.2" y="79.8">kPUSK-</text>
<text x="153" y="78.3">kPusk-</text>
<text x="153" y="83.4">kClear+</text>
<text x="173.3" y="78.3">kCtrlTM-</text>
<text x="190" y="78.2">1</text>
<text x="32.3" y="85.9">A19</text>
<text x="32.3" y="88.4">A20</text>
<text x="41.2" y="88.4">Clear</text>
<text x="41.2" y="85.9">CtrlTM</text>
<text x="53.9" y="88.4">Clear</text>
<text x="53.9" y="85.9">CtrlTM</text>
<text x="65.2" y="85.9">C19</text>
<text x="65.2" y="88.4">C20</text>
<text x="104.7" y="84.9">CLEAR</text>
<text x="134.2" y="84.9">kCLEAR+</text>
<text x="134.8" y="87.5">kCLEAR-</text>
<text x="153" y="85.9">kClear-</text>
<text x="32.3" y="90.9">A21</text>
<text x="32.3" y="93.5">A22</text>
<text x="41.2" y="93.5">#PRM</text>
<text x="41.2" y="91">Pusk</text>
<text x="53.9" y="93.5">#PRM</text>
<text x="53.9" y="91">Pusk</text>
<text x="65.2" y="90.9">C21</text>
<text x="65.2" y="93.5">C22</text>
<text x="89.5" y="91">CtrlTM</text>
<text x="104.7" y="92.5">TM</text>
<text x="138.5" y="92.5">kTM+</text>
<text x="139.1" y="95.1">kTM-</text>
<text x="150.4" y="91">kCtrlTM+</text>
<text x="150.4" y="93.5">kCtrlTM-</text>
<text x="32.3" y="96">A23</text>
<text x="32.3" y="98.6">A24</text>
<text x="32.3" y="101.1">A25</text>
<text x="41.2" y="101.1">Alarm</text>
<text x="41.2" y="98.6">#Warn</text>
<text x="41.2" y="96.1">#PRD</text>
<text x="53.9" y="96.1">#PRD</text>
<text x="53.9" y="98.6">#Warn</text>
<text x="53.9" y="101.1">Alarm</text>
<text x="65.2" y="96">C23</text>
<text x="65.2" y="98.6">C24</text>
<text x="65.2" y="101.1">C25</text>
<text x="119.4" y="98.6">B - IO</text>
<text x="32.3" y="103.6">A26</text>
<text x="32.3" y="106.2">A27</text>
<text x="65.2" y="103.6">C26</text>
<text x="65.2" y="106.2">C27</text>
<text x="32.3" y="108.7">A28</text>
<text x="32.3" y="111.3">A29</text>
<text x="32.3" y="113.8">A30</text>
<text x="43.2" y="113.9">+24BE</text>
<text x="52.6" y="113.9">GNDE</text>
<text x="65.2" y="108.7">C28</text>
<text x="65.2" y="111.3">C29</text>
<text x="65.2" y="113.8">C30</text>
<text x="89.5" y="108.8">TxTM</text>
<text x="89.5" y="113.8">RxTM</text>
<text x="104.7" y="110.3">TXD</text>
<text x="141.5" y="112.9">#B</text>
<text x="142.8" y="110.3">A</text>
<text x="153" y="108.8">kRxTM+</text>
<text x="153" y="111.3">kRxTM-</text>
<text x="32.3" y="116.3">A31</text>
<text x="32.3" y="118.9">A32</text>
<text x="65.2" y="116.3">C31</text>
<text x="65.2" y="118.9">C32</text>
<text x="104.7" y="115.4">RXD</text>
<text x="142.8" y="117.9">Y</text>
<text x="153" y="116.4">kTxTM+</text>
<text x="153" y="118.9">kTxTM-</text>
<text x="173.3" y="118.9">kRxLN+</text>
<text x="188.8" y="118.9">16</text>
<text x="198.2" y="116.4">X3</text>
<text x="22.9" y="124">DIN 3x32 96MR</text>
<text x="63.5" y="124">DIN 3x32 96MR</text>
<text x="104.7" y="125.6">+5BR</text>
<text x="138.9" y="125.6">VISO</text>
<text x="141.6" y="120.5">#Z</text>
<text x="173.3" y="123.8">kLN_COM</text>
<text x="173.3" y="121.5">kRxLN-</text>
<text x="188.8" y="124">14</text>
<text x="188.8" y="121.4">15</text>
<text x="25.4" y="131.7">X1-2</text>
<text x="104.7" y="128.1">GNDR</text>
<text x="119.4" y="131.7">A - RS422</text>
<text x="138" y="128.1">GND2</text>
<text x="149.4" y="126.3">kTM_COM</text>
<text x="173.3" y="126.5">kTxLN+</text>
<text x="173.3" y="129.1">kTxLN-</text>
<text x="173.3" y="131.6">kRxTM+</text>
<text x="188.8" y="131.6">11</text>
<text x="188.8" y="129">12</text>
<text x="188.8" y="126.5">13</text>
<text x="32.3" y="134.1">B1</text>
<text x="32.3" y="136.7">B2</text>
<text x="173.3" y="136.5">kTM_COM</text>
<text x="173.3" y="134.2">kRxTM-</text>
<text x="188.8" y="134.1">10</text>
<text x="190" y="136.7">9</text>
<text x="32.3" y="139.2">B3</text>
<text x="32.3" y="141.7">B4</text>
<text x="89.5" y="141.8">TxLN</text>
<text x="104.7" y="143.3">TXD</text>
<text x="142.8" y="143.3">A</text>
<text x="153" y="141.8">kRxLN+</text>
<text x="173.3" y="139.2">kTxTM+</text>
<text x="173.3" y="141.8">kTxTM-</text>
<text x="190" y="141.7">7</text>
<text x="190" y="139.2">8</text>
<text x="32.3" y="144.3">B5</text>
<text x="32.3" y="146.8">B6</text>
<text x="32.3" y="149.4">B7</text>
<text x="89.5" y="146.9">RxLN</text>
<text x="104.7" y="148.4">RXD</text>
<text x="141.5" y="145.9">#B</text>
<text x="153" y="144.3">kRxLN-</text>
<text x="153" y="149.4">kTxLN+</text>
<text x="173.3" y="149.2">kDR_COM</text>
<text x="173.3" y="144.3">kRxDR+</text>
<text x="173.3" y="146.9">kRxDR-</text>
<text x="190" y="149.4">4</text>
<text x="190" y="146.8">5</text>
<text x="190" y="144.3">6</text>
<text x="197.7" y="144.8" transform="rotate(-90 197.7 144.8)">231-576/001-000</text>
<text x="32.3" y="151.9">B8</text>
<text x="32.3" y="154.4">B9</text>
<text x="141.6" y="153.5">#Z</text>
<text x="142.8" y="151">Y</text>
<text x="153" y="151.9">kTxLN-</text>
<text x="173.3" y="151.9">kTxDR+</text>
<text x="173.3" y="154.5">kTxDR-</text>
<text x="190" y="154.4">2</text>
<text x="190" y="151.9">3</text>
<text x="32.3" y="157">B10</text>
<text x="32.3" y="159.5">B11</text>
<text x="104.7" y="161.1">GNDR</text>
<text x="104.7" y="158.6">+5BR</text>
<text x="138" y="161.1">GND2</text>
<text x="138.9" y="158.6">VISO</text>
<text x="150.4" y="159.3">kLN_COM</text>
<text x="190" y="157">1</text>
<text x="32.3" y="162.1">B12</text>
<text x="32.3" y="164.6">B13</text>
<text x="32.3" y="167.1">B14</text>
<text x="119.4" y="164.7">A - RS422</text>
<text x="32.3" y="169.7">B15</text>
<text x="32.3" y="172.2">B16</text>
<text x="32.3" y="174.8">B17</text>
<text x="32.3" y="177.3">B18</text>
<text x="32.3" y="179.8">B19</text>
<text x="89.5" y="174.8">TxDR</text>
<text x="89.5" y="179.9">RxDR</text>
<text x="104.7" y="176.4">TXD</text>
<text x="141.5" y="178.9">#B</text>
<text x="142.8" y="176.4">A</text>
<text x="153" y="174.8">kRxDR+</text>
<text x="153" y="177.3">kRxDR-</text>
<text x="32.3" y="182.4">B20</text>
<text x="32.3" y="184.9">B21</text>
<text x="50.8" y="183.5">GNDE</text>
<text x="89.5" y="185">EnDR</text>
<text x="104.7" y="181.4">RXD</text>
<text x="142.8" y="184">Y</text>
<text x="153" y="182.4">kTxDR+</text>
<text x="153" y="185">kTxDR-</text>
<text x="32.3" y="187.5">B22</text>
<text x="32.3" y="190">B23</text>
<text x="104.7" y="191.6">+5BR</text>
<text x="104.7" y="186.5">EN</text>
<text x="138.9" y="191.6">VISO</text>
<text x="141.6" y="186.5">#Z</text>
<text x="32.3" y="192.5">B24</text>
<text x="32.3" y="195.1">B25</text>
<text x="32.3" y="197.6">B26</text>
<text x="104.7" y="194.1">GNDR</text>
<text x="119.4" y="197.7">C - RS422</text>
<text x="138" y="194.1">GND2</text>
<text x="150.4" y="192.4">kDR_COM</text>
<text x="32.3" y="200.2">B27</text>
<text x="32.3" y="202.7">B28</text>
<text x="50.8" y="201.3">+24BE</text>
<text x="169.5" y="202.3">+24BE</text>
<text x="187.7" y="202.3">+5BR</text>
<text x="32.3" y="205.2">B29</text>
<text x="32.3" y="207.8">B30</text>
<text x="32.3" y="210.3">B31</text>
<text x="32.3" y="212.9">B32</text>
<text x="103.7" y="215.4">1</text>
<text x="111.8" y="212.9">X4</text>
<text x="136.7" y="215.4">1</text>
<text x="144.8" y="212.9">X5</text>
<text x="176.8" y="212.9">VD26</text>
<text x="176.8" y="216">30B</text>
<text x="194.6" y="212.9">VD27</text>
<text x="194.6" y="216">6V8</text>
<text x="22.9" y="218">DIN 3x32 96MR</text>
<text x="103.7" y="217.9">2</text>
<text x="136.7" y="217.9">2</text>
<text x="90.7" y="225.6">GNDE</text>
<text x="106.7" y="223.1">GNDE</text>
<text x="124.5" y="225.6">GNDR</text>
<text x="139.7" y="223.1">GNDR</text>
<text x="169.5" y="228.2">GNDE</text>
<text x="188" y="228.2">GNDR</text>
</g>
<g font-size="2">
<text x="25.4" y="52.7">IN</text>
<text x="73.7" y="52.7">IN</text>
<text x="24.4" y="57.8">OUT</text>
<text x="25.4" y="55.2">IN</text>
<text x="72.7" y="57.8">OUT</text>
<text x="73.7" y="55.2">IN</text>
<text x="24.4" y="62.9">OUT</text>
<text x="25.4" y="60.3">IN</text>
<text x="25.4" y="65.4">IN</text>
<text x="72.7" y="62.9">OUT</text>
<text x="73.7" y="60.3">IN</text>
<text x="73.7" y="65.4">IN</text>
<text x="24.4" y="67.9">OUT</text>
<text x="25.4" y="70.5">IN</text>
<text x="72.7" y="67.9">OUT</text>
<text x="73.7" y="70.5">IN</text>
<text x="25.4" y="73">IN</text>
<text x="73.7" y="73">IN</text>
<text x="24.4" y="85.7">OUT</text>
<text x="24.4" y="88.3">OUT</text>
<text x="72.7" y="85.7">OUT</text>
<text x="72.7" y="88.3">OUT</text>
<text x="24.4" y="90.8">OUT</text>
<text x="25.4" y="93.3">IN</text>
<text x="25.4" y="95.9">IN</text>
<text x="72.7" y="90.8">OUT</text>
<text x="73.7" y="93.3">IN</text>
<text x="73.7" y="95.9">IN</text>
<text x="25.4" y="101">IN</text>
<text x="25.4" y="98.4">IN</text>
<text x="73.7" y="101">IN</text>
<text x="73.7" y="98.4">IN</text>
<text x="25.4" y="103.5">IN</text>
<text x="25.4" y="106">IN</text>
<text x="73.7" y="103.5">IN</text>
<text x="73.7" y="106">IN</text>
</g>
</svg>
